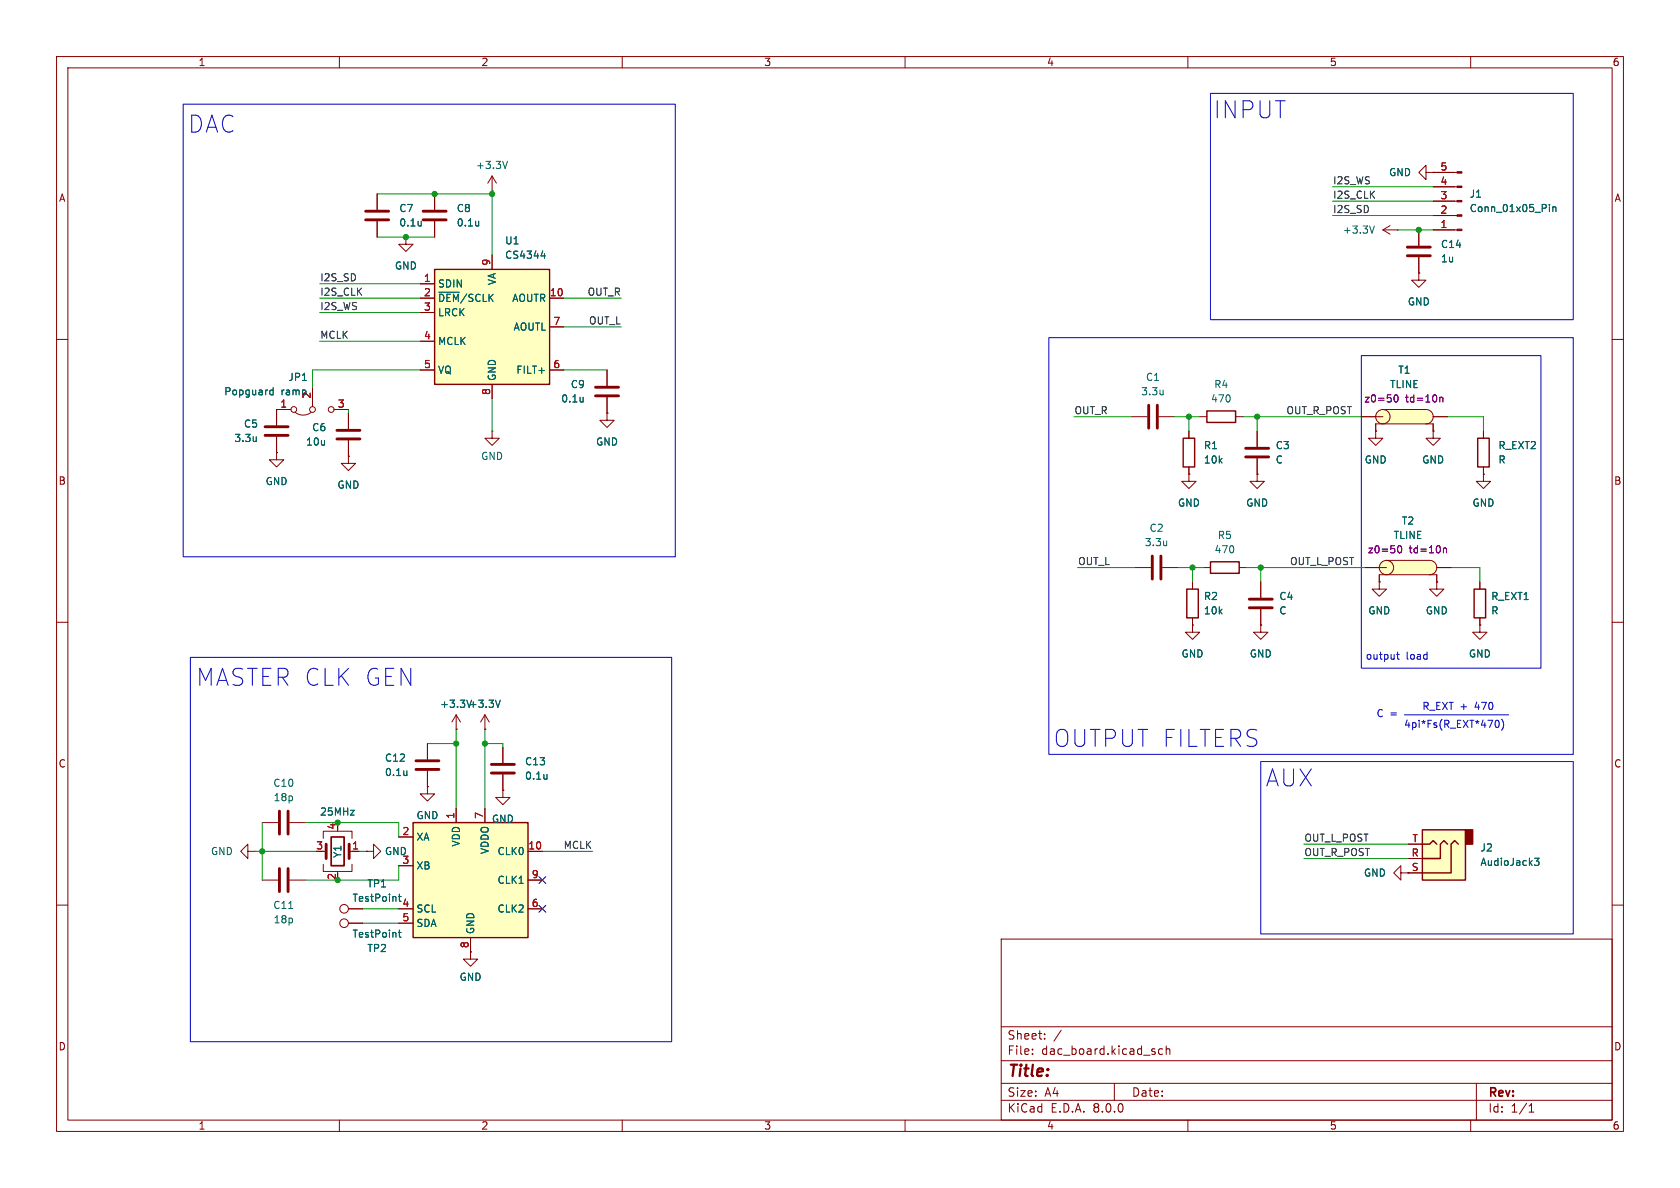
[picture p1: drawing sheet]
<svg xmlns="http://www.w3.org/2000/svg" width="297mm" height="210mm" viewBox="0 0 297 210" stroke-linecap="round" stroke-linejoin="round" font-family="sans-serif">
<g fill="none" stroke="#840000" stroke-width=".18">
<path d="M10 10h277v190h-277zM12 12h273v186h-273zM60 10v2M110 10v2M160 10v2M210 10v2M260 10v2M10 60h2M285 60h2M10 110h2M285 110h2M10 160h2"/>
<path d="M285 160h2M177 166h108v32h-108zM60 198v2M110 198v2M160 198v2M177 194.5h108M177 191.5h108M177 187.5h108M177 181.5h108M182.5 186.3v.1M182.5 185.5v.1M184.7 183.6v.1"/>
<path d="M184.7 182.8v.1M187.6 182.1l-1.3 2M197 191.5v3M205.5 185.5l-.4-.1-.3 .3v.4l.2 .2h.5M206.2 185.5l.2-.1 .3 .1 .1 .9M206.2 184.9v1.5M210 198v2M260 198v2M261 191.5v6.5M270.3 196.6h.9M270.3 195.5l.4-.4v1.5"/>
</g>
<circle cx="244.5" cy="73.7" r="1.27" fill="#ffffc2" stroke="#ffffc2" stroke-width=".18"/>
<path d="M244.5 72.4h7.6v2.5h-7.6z" fill="#ffffc2"/>
<circle cx="252.1" cy="73.7" r="1.27" fill="#ffffc2" stroke="#ffffc2" stroke-width=".18"/>
<g fill="none" stroke="#840000" stroke-width=".18">
<path d="M76.8 34.3v2.8M76.8 39.1v2.8M87 33.7h.1M87 31.1l-.8 1.3M87 31.1v2.6M87 31.1l.8 1.3M61.6 73v2.8M61.6 77.9v2.7M200 73.7h2.8M204.9 73.7h2.7M212.1 73.7h1.3M218.4 73.7h1.3"/>
<path d="M222.2 76.2v2.8M240.7 73.7h3.8M243.2 76.2v-1.3h10.2v1.3M244.5 72.4h7.6M252.2 72.4a1.27 1.27 0 0 1 1.2 1.3 1.27 1.27 0 0 1-1.2 1.2M253.4 76.2v1.3h1.2l-1.2 1.2-1.3-1.2h1.3M253.4 76.2h.1M253.4 73.7h2.5M222.2 81v2.8M262.3 83.8v1.3h1.2l-1.2 1.3-1.3-1.3h1.3M262.3 83.8h.1M222.9 110.5v1.3h1.3l-1.3 1.2-1.3-1.2h1.3"/>
<path d="M222.9 110.5h.1M75.6 139.1v1.2h1.2l-1.2 1.3-1.3-1.3h1.3M75.6 139.1h.1M85.7 128.9h.1M85.7 126.4l-.7 1.2M85.7 126.4v2.5M85.7 126.4l.8 1.2M88.9 132.1v2.8M88.9 136.9v2.8M43.8 150.5v-1.3l-1.3 1.3 1.3 1.3v-1.3h1.3M45.1 150.5h.1M46.4 145.4h2.7"/>
<path d="M51.2 145.4h2.8M64.8 150.5h1.2v-1.3l1.3 1.3-1.3 1.3v-1.3M64.8 150.5h.1"/>
<circle cx="244.5" cy="73.7" r="1.27"/>
</g>
<path d="M246.4 70.3l.2-.4 .1-.1a.68 .68 0 0 1 .5 .6 .68 .68 0 0 1-.5 .7l-.1-.2-.2-.3M254.5 70.2v.9M254.5 70.3l.2-.1 .3 .1 .1 .8" fill="none" stroke="#840084" stroke-width=".18"/>
<path d="M74.8 38.9h4.1M74.8 37.3h4.1M59.6 77.6h4M59.6 76.1h4M203.1 71.6v4.1M204.6 71.6v4.1M220.2 79.2h4.1M220.2 80.8h4.1M86.9 136.7h4M86.9 135.1h4M49.4 143.4v4M50.9 143.4v4" fill="none" stroke="#840000" stroke-width=".51"/>
<path d="M84.6 39.1v.8M84.6 39.8v.1M89.7 28.5l-.4 1.3M205.6 68.9v.9M205.6 69.7h.1M88.4 123.8l-.4 1.2M96.7 136.9v.8M96.7 137.6l-.1 .1" fill="none" stroke="#006464" stroke-width=".18"/>
<path d="M213.4 72.6h5v2.1h-5z" fill="none" stroke="#840000" stroke-width=".25"/>
<path d="M76.8 47.6h20.4v20.3h-20.4z" fill="#ffffc2"/>
<path d="M76.8 47.6h20.4v20.3h-20.4z" fill="none" stroke="#840000" stroke-width=".25"/>
<g fill="none" stroke="#840000" stroke-width=".18">
<path d="M74.3 50.2h2.5M74.3 52.7h2.5M74.3 55.2h2.5M87 45.1v2.5M97.2 52.7h2.5M97.2 57.8h2.5M74.3 60.3h2.5M74.3 65.4h2.5M87 67.9v2.6M97.2 65.4h2.5M107.3 73v1.3h-1.3l1.3 1.3 1.3-1.3h-1.3M107.3 73h.1"/>
<path d="M88.9 139.7v1.3h1.3l-1.3 1.2-1.3-1.2h1.3M88.9 139.7h.1"/>
</g>
<path d="M77.6 51.7h3.6M95.7 45.2h.7M96.3 44.8v.9" fill="none" stroke="#006464" stroke-width=".18"/>
<path d="M73 145.4h20.3v20.3h-20.3z" fill="#ffffc2"/>
<path d="M73 145.4h20.3v20.3h-20.3z" fill="none" stroke="#840000" stroke-width=".25"/>
<g fill="none" stroke="#840000" stroke-width=".18">
<path d="M107.3 65.4v2.8M107.3 70.2v2.8M48.9 80v1.3h-1.3l1.3 1.3 1.3-1.3h-1.3M48.9 80h.1M61.6 80.6v1.3h-1.3l1.3 1.3 1.3-1.3h-1.3M61.6 80.6h.1M70.5 148h2.5M70.5 153h2.5M80.6 142.9v2.5M85.7 142.9v2.5M93.3 150.5h2.6M93.3 155.6h2.6"/>
<path d="M247.6 154.3v-1.3l-1.2 1.3 1.2 1.3v-1.3h1.3M248.9 154.3h.1M70.5 160.7h2.5M70.5 163.2h2.5M83.2 165.7v2.6M93.3 160.7h2.6"/>
</g>
<path d="M105.3 70h4M105.3 68.5h4" fill="none" stroke="#840000" stroke-width=".51"/>
<path d="M103.1 70.2v.9M103.1 70.9l-.1 .1" fill="none" stroke="#006464" stroke-width=".18"/>
<path d="M251.5 146.7h7.6v8.9h-7.6z" fill="#ffffc2"/>
<path d="M259.1 146.7h1.2v2.5h-1.2z" fill="#840000" stroke="#840000" stroke-width=".25"/>
<path d="M209.2 77.5h2v5.1h-2zM261.2 77.5h2.1v5.1h-2.1zM214 99.3h5.1v2h-5.1zM209.8 104.1h2v5.1h-2zM260.6 104.1h2v5.1h-2zM251.5 146.7h7.6v8.9h-7.6zM251.5 149.2h1.2l.7-.6 .6 .6M255.9 149.2l-.6-.6-.7 .6v2.6h-3.1M257.8 149.2l-.6-.6-.7 .6v5.1h-5" fill="none" stroke="#840000" stroke-width=".25"/>
<g fill="none" stroke="#840000" stroke-width=".18">
<path d="M66.7 34.3v2.8M66.7 39.1v2.8M245.7 39.9l-1.2 .7M252.1 30.5v-1.3l-1.3 1.3 1.3 1.3v-1.3h1.3M253.4 30.5h.1M253.4 30.5h4.2M253.4 33h4.2M253.4 35.6h4.2M253.4 38.1h4.2M71.8 41.9v1.3h1.2l-1.2 1.3-1.3-1.3h1.3M71.8 41.9h.1M244.5 40.6h2.5"/>
<path d="M244.5 40.6l1.2 .8M247 40.6h.1M250.8 48.3v1.2h1.3l-1.3 1.3-1.2-1.3h1.2M250.8 48.3h.1M250.8 40.6v2.8M250.8 45.5v2.8M253.4 40.6h4.2M48.9 77.2v2.8M51.4 72.4h-2.5v2.8M52.2 72.9a2.26 2.26 0 0 0 2.8 0M55.2 68.6v3.3M59.1 72.4h2.5"/>
<path d="M87 76.2v1.3h1.3l-1.3 1.2-1.3-1.2h1.3M87 76.2h.1M210.2 76.2v1.3M243.2 76.2v1.3h1.3l-1.3 1.2-1.3-1.2h1.3M243.2 76.2h.1M262.3 76.2v1.3M210.2 83.8v1.3h1.3l-1.3 1.3-1.3-1.3h1.3M210.2 83.8h.1M210.2 82.6v1.2M222.2 83.8v1.3h1.3l-1.3 1.3-1.2-1.3h1.2M222.2 83.8h.1M262.3 82.6v1.2"/>
<path d="M200.7 100.3h2.8M205.5 100.3h2.8M210.8 110.5v1.3h1.3l-1.3 1.2-1.3-1.2h1.3M210.8 110.5h.1M210.8 102.9v1.2M210.8 109.2v1.3M212.7 100.3h1.3M219.1 100.3h1.2M222.9 102.9v2.8M222.9 107.7v2.8M243.8 102.9v1.2h1.3l-1.3 1.3-1.2-1.3h1.2M243.8 102.9h.1"/>
<path d="M254 102.9v1.2h1.3l-1.3 1.3-1.3-1.3h1.3M254 102.9h.1M261.6 110.5v1.3h1.3l-1.3 1.2-1.3-1.2h1.3M261.6 110.5h.1M261.6 102.9v1.2M261.6 109.2v1.3M75.6 131.4v2.8M75.6 136.3v2.8M80.6 128.9h.1M80.6 126.4l-.7 1.2M80.6 126.4v2.5M80.6 126.4l.8 1.2"/>
<path d="M46.4 155.6h2.7M51.2 155.6h2.8M57.1 148.2v-1.3h5.1v1.3M57.1 152.8v1.3h5.1v-1.3M57.1 150.5h.6M59.7 154.1v.2M62.2 150.5h1.3M248.9 151.8h2.6M248.9 154.3h2.6M248.9 149.2h2.6M61.6 163.2h2.5M61.6 160.7h2.5"/>
<path d="M83.2 168.3v1.2h1.3l-1.3 1.3-1.3-1.3h1.3M83.2 168.3h.1"/>
<circle cx="51.9" cy="72.4" r=".51"/>
<circle cx="55.2" cy="72.4" r=".51"/>
<circle cx="58.5" cy="72.4" r=".51"/>
<circle cx="60.8" cy="160.7" r=".76"/>
<circle cx="60.8" cy="163.2" r=".76"/>
</g>
<g fill="none" stroke="#006464" stroke-width=".18">
<path d="M74.5 39.1v.8M74.5 39.8l-.1 .1M243 39.9l-.5 1.3M273.9 36.1v.2M273.9 36.6v.8M274.5 36.6v.8M274.5 36.7l.2-.1h.3l.1 .8M45.3 77.2v.8M45.3 77.9l-.1 .1M47.7 69.6l.2 .2 .4-.1M48.3 68.5v1.3M48.3 69l-.4-.1-.2 .3"/>
<path d="M206.3 95.6v.9M206.3 96.3l-.1 .1M71.9 136.3v.8M71.9 137h.1M70.4 158.5h.5M70.6 158.1v1M271.3 151.7h.8l-.5 .5 .4 .1v.6l-.2 .1-.5-.1M51 160.6h.8M70.4 164.8h.5M70.6 164.4v1.1l.3 .2"/>
</g>
<g fill="none" stroke="#840000" stroke-width=".51">
<path d="M64.6 38.9h4.1M64.6 37.3h4.1M248.8 45.2h4.1M248.8 43.7h4.1M46.9 77h4M46.9 75.4h4M203.7 98.3v4.1M205.2 98.3v4.1M220.9 107.4h4M220.9 105.9h4M73.5 136h4.1M73.5 134.5h4.1"/>
<path d="M49.4 153.5v4.1M50.9 153.5v4.1M57.7 149.2v2.6M61.7 149.2v2.6"/>
</g>
<path d="M58.5 148h2.3v5h-2.3z" fill="none" stroke="#840000" stroke-width=".3"/>
<g fill="#840000" stroke="#840000" stroke-width=".18">
<path d="M257.6 30.4h.8v.2h-.8z"/>
<path d="M257.6 32.9h.8v.2h-.8z"/>
<path d="M257.6 35.4h.8v.3h-.8z"/>
<path d="M257.6 38h.8v.2h-.8z"/>
<path d="M257.6 40.5h.8v.3h-.8z"/>
</g>
<circle cx="245.1" cy="100.3" r="1.27" fill="#ffffc2" stroke="#ffffc2" stroke-width=".18"/>
<path d="M245.1 99.1h7.6v2.5h-7.6z" fill="#ffffc2"/>
<circle cx="252.7" cy="100.3" r="1.27" fill="#ffffc2" stroke="#ffffc2" stroke-width=".18"/>
<g fill="none" stroke="#840000" stroke-width=".18">
<path d="M66.7 34.3v2.8M66.7 39.1v2.8M76.8 34.3v2.8M76.8 39.1v2.8M253.4 30.5h.1M253.4 38.1h3.8M253.4 35.6h3.8M253.4 33h3.8M253.4 30.5h3.8M71.8 41.9h.1M74.3 50.2h2.5M74.3 52.7h2.5"/>
<path d="M74.3 55.2h2.5M87 45.1v2.5M97.2 52.7h2.5M97.2 57.8h2.5M250.8 48.3h.1M250.8 40.6v2.8M250.8 45.5v2.8M253.4 40.6h3.8M48.9 77.2v2.8M51.4 72.4h-2.5v2.8M55.2 68.6v2.5M59.1 72.4h2.5"/>
<path d="M61.6 73v2.8M61.6 77.9v2.7M74.3 60.3h2.5M74.3 65.4h2.5M87 67.9v2.6M97.2 65.4h2.5M107.3 73h.1M107.3 65.4v2.8M107.3 70.2v2.8M210.2 76.2v1.3M222.2 76.2v2.8M240.7 73.7h2.5"/>
<path d="M243.2 76.2h.1M243.2 74.9v1.3M253.4 76.2h.1M253.4 73.7h2.5M253.4 74.9v1.3M262.3 76.2v1.3M48.9 80h.1M61.6 80.6h.1M210.2 83.8h.1M210.2 82.6v1.2M222.2 83.8h.1M222.2 81v2.8"/>
<path d="M245.1 99.1h7.6M252.8 99.1a1.27 1.27 0 0 1 1.2 1.2 1.27 1.27 0 0 1-1.2 1.3M262.3 83.8h.1M262.3 82.6v1.2M210.8 110.5h.1M210.8 102.9v1.2M210.8 109.2v1.3M222.9 110.5h.1M222.9 102.9v2.8M222.9 107.7v2.8M241.3 100.3h3.8M243.8 102.9h.1"/>
<path d="M243.8 102.9v-1.3h10.2v1.3M254 102.9h.1M254 100.3h2.5M261.6 110.5h.1M261.6 102.9v1.2M261.6 109.2v1.3M75.6 139.1h.1M75.6 131.4v2.8M75.6 136.3v2.8M80.6 128.9h.1M85.7 128.9h.1M88.9 139.7h.1"/>
<path d="M88.9 132.1v2.8M88.9 136.9v2.8M62.2 150.5h1.3M64.8 150.5h.1M70.5 148h2.5M70.5 153h2.5M80.6 142.9v2.5M85.7 142.9v2.5M93.3 150.5h2.6M93.3 155.6h2.6M248.9 154.3h.1M248.9 151.8h2.6"/>
<path d="M248.9 154.3h2.6M248.9 149.2h2.6M61.6 160.7h2.5M61.6 163.2h2.5M70.5 160.7h2.5M70.5 163.2h2.5M83.2 168.3h.1M83.2 165.7v2.6M93.3 160.7h2.6"/>
<circle cx="245.1" cy="100.3" r="1.27"/>
</g>
<path d="M246.4 70.3l.2-.4 .1-.1a.68 .68 0 0 1 .5 .6 .68 .68 0 0 1-.5 .7l-.1-.2-.2-.3M254.5 70.2v.9M254.5 70.3l.2-.1 .3 .1 .1 .8M247.1 96.9l.1-.3 .2-.1a.68 .68 0 0 1 .4 .6 .68 .68 0 0 1-.4 .6l-.2-.1-.1-.3M255.2 96.9v.8M255.2 97l.2-.1h.3v.8" fill="none" stroke="#840084" stroke-width=".18"/>
<path d="M32.4 18.4h87v80h-87zM214 16.5h64.1v40h-64.1zM185.4 59.7h92.7v73.7h-92.7zM240.7 62.9h31.7v55.2h-31.7zM33.7 116.2h85v68h-85zM246.9 115.7h.5M247.1 115.3v1.1l.3 .1M222.9 134.6h55.2v30.5h-55.2zM248.3 126.4h18.4M264.4 127.5l.2-.2a.68 .68 0 0 1 .5 .7 .68 .68 0 0 1-.5 .6l-.2-.1-.1-.4zM265.5 127.1a1.46 1.46 0 0 1 0 2" fill="none" stroke="#0000c2" stroke-width=".18"/>
<g fill="none" stroke="#009600" stroke-width=".18">
<path d="M66.7 34.3h20.3M87 33.7v11.4M235.6 33h17.8M235.6 38.1h17.8M235.6 35.6h17.8M56.5 52.7h17.8M56.5 50.2h17.8M56.5 55.2h17.8M66.7 41.9h10.1M99.7 52.7h10.2M99.7 57.8h10.2M247 40.6h6.4"/>
<path d="M56.5 60.3h17.8M61.6 72.4v.6M74.3 65.4h-19.1v3.2M87 70.5v5.7M99.7 65.4h7.6M189.9 73.7h10.1M207.6 73.7h4.5M210.2 73.7v2.5M219.7 73.7h21M222.2 73.7v2.5M255.9 73.7h6.4v2.5M190.5 100.3h10.2"/>
<path d="M208.3 100.3h4.4M210.8 100.3v2.6M220.3 100.3h21M222.9 100.3v2.6M256.5 100.3h5.1v2.6M75.6 131.4h5M80.6 128.9v14M85.7 128.9v14M85.7 131.4h3.2v.7M45.1 150.5h10.8M46.4 145.4v10.2M54 145.4h16.5v2.6"/>
<path d="M63.5 150.5h1.3M70.5 153v2.6h-16.5M95.9 150.5h8.9M230.5 151.8h18.4M230.5 149.2h18.4M64.1 160.7h6.4M64.1 163.2h6.4"/>
</g>
<path d="M95.3 155l1.2 1.2M96.5 155l-1.2 1.2M95.3 160l1.2 1.3M96.5 160l-1.2 1.3" fill="none" stroke="#000084" stroke-width=".18"/>
<g fill="none" stroke="#006464" stroke-width=".18">
<path d="M74.5 39.1v.8M74.5 39.8l-.1 .1M84.6 39.1v.8M84.6 39.8v.1M273.9 36.1v.2M273.9 36.6v.8M274.5 36.6v.8M274.5 36.7l.2-.1h.3l.1 .8M77.6 51.7h3.6M95.7 45.2h.7M96.3 44.8v.9M45.3 77.2v.8"/>
<path d="M45.3 77.9l-.1 .1M47.7 69.6l.2 .2 .4-.1M48.3 68.5v1.3M48.3 69l-.4-.1-.2 .3M103.1 70.2v.9M103.1 70.9l-.1 .1M71.9 136.3v.8M71.9 137h.1M88.4 123.8l-.4 1.2M96.7 136.9v.8M96.7 137.6l-.1 .1M70.4 158.5h.5"/>
<path d="M70.6 158.1v1M271.3 151.7h.8l-.5 .5 .4 .1v.6l-.2 .1-.5-.1M70.4 164.8h.5M70.6 164.4v1.1l.3 .2"/>
</g>
<g fill="#009600" stroke="#009600" stroke-width=".18">
<circle cx="210.8" cy="100.3" r=".46"/>
<circle cx="222.2" cy="73.7" r=".46"/>
<circle cx="59.7" cy="155.6" r=".46"/>
<circle cx="59.7" cy="145.4" r=".46"/>
<circle cx="46.4" cy="150.5" r=".46"/>
<circle cx="85.7" cy="131.4" r=".46"/>
<circle cx="222.9" cy="100.3" r=".46"/>
<circle cx="250.8" cy="40.6" r=".46"/>
<circle cx="210.2" cy="73.7" r=".46"/>
<circle cx="80.6" cy="131.4" r=".46"/>
<circle cx="71.8" cy="41.9" r=".46"/>
<circle cx="76.8" cy="34.3" r=".46"/>
<circle cx="87" cy="34.3" r=".46"/>
</g>
<g font-size="4.2" fill="#0000c2">
<text x="33.3" y="23.7">DAC</text>
<text x="214.6" y="21.2">INPUT</text>
<text x="34.7" y="121.5">MASTER CLK GEN</text>
<text x="186.3" y="132.3">OUTPUT FILTERS</text>
<text x="223.8" y="139.3">AUX</text>
</g>
<text font-size="2.8" fill="#840000" x="178" y="190.9">Title:</text>
<g font-size="2.1" fill="#840000">
<text x="178" y="184">Sheet:</text>
<text x="178" y="186.7">File:</text>
<text x="184.1" y="186.7">dac_board.kicad_sch</text>
<text x="178" y="196.9">KiCad</text>
<text x="178" y="194.1">Size:</text>
<text x="184.7" y="194.1">A4</text>
<text x="185.7" y="196.9">E.D.A.</text>
<text x="193.3" y="196.9">8.0.0</text>
<text x="200" y="194.1">Date:</text>
<text x="263" y="194.3">Rev:</text>
<text x="263" y="196.9">Id:</text>
<text x="267.1" y="196.9">1/1</text>
</g>
<g font-size="1.8" fill="#840000">
<text x="35" y="11.9">1</text>
<text x="85" y="11.9">2</text>
<text x="135" y="11.9">3</text>
<text x="185" y="11.9">4</text>
<text x="235" y="11.9">5</text>
<text x="285" y="11.9">6</text>
<text x="10.3" y="35.9">A</text>
<text x="285.3" y="35.9">A</text>
<text x="10.3" y="85.9">B</text>
<text x="285.3" y="85.9">B</text>
<text x="10.3" y="135.9">C</text>
<text x="285.3" y="135.9">C</text>
<text x="10.3" y="185.9">D</text>
<text x="285.3" y="185.9">D</text>
<text x="35" y="199.9">1</text>
<text x="85" y="199.9">2</text>
<text x="135" y="199.9">3</text>
<text x="185" y="199.9">4</text>
<text x="235" y="199.9">5</text>
<text x="285" y="199.9">6</text>
</g>
<g font-size="1.8" fill="#006464">
<text x="84.1" y="30.1">+3.3V</text>
<text x="245.5" y="31.3">GND</text>
<text x="259.7" y="35.2">J1</text>
<text x="70.5" y="37.7">C7</text>
<text x="70.5" y="40.2">0.1u</text>
<text x="80.7" y="37.7">C8</text>
<text x="80.7" y="40.2">0.1u</text>
<text x="237.3" y="41.5">+3.3V</text>
<text x="259.7" y="37.7">Conn_01x05_Pin</text>
<text x="69.7" y="47.9">GND</text>
<text x="89.2" y="43.4">U1</text>
<text x="89.2" y="45.9">CS4344</text>
<text x="254.6" y="44">C14</text>
<text x="254.6" y="46.6">1u</text>
<text x="77.3" y="51">SDIN</text>
<text x="77.3" y="53.6">~{DEM}/SCLK</text>
<text x="87.9" y="50.5" transform="rotate(-90 87.9 50.5)">VA</text>
<text x="90.5" y="53.6">AOUTR</text>
<text x="77.3" y="56.1">LRCK</text>
<text x="90.7" y="58.6">AOUTL</text>
<text x="248.8" y="54.2">GND</text>
<text x="77.3" y="61.2">MCLK</text>
<text x="39.5" y="70.1">Popguard</text>
<text x="49.7" y="70.1">ramp</text>
<text x="50.9" y="67.5">JP1</text>
<text x="77.3" y="66.3">VQ</text>
<text x="87.9" y="67.4" transform="rotate(-90 87.9 67.4)">GND</text>
<text x="91.2" y="66.3">FILT+</text>
<text x="99.1" y="71.3">0.1u</text>
<text x="100.8" y="68.8">C9</text>
<text x="201.6" y="70.1">3.3u</text>
<text x="202.5" y="67.5">C1</text>
<text x="214" y="71.3">470</text>
<text x="214.6" y="68.8">R4</text>
<text x="245.6" y="68.8">TLINE</text>
<text x="247.1" y="66.3">T1</text>
<text x="43" y="75.8">C5</text>
<text x="55.1" y="76.4">C6</text>
<text x="41.3" y="78.3">3.3u</text>
<text x="54" y="79">10u</text>
<text x="85" y="81.5">GND</text>
<text x="105.3" y="79">GND</text>
<text x="212.7" y="79.6">R1</text>
<text x="212.7" y="82.1">10k</text>
<text x="225.4" y="79.6">C3</text>
<text x="225.4" y="82.1">C</text>
<text x="241.2" y="82.1">GND</text>
<text x="251.3" y="82.1">GND</text>
<text x="264.8" y="79.6">R_EXT2</text>
<text x="264.8" y="82.1">R</text>
<text x="46.9" y="86">GND</text>
<text x="59.6" y="86.6">GND</text>
<text x="208.1" y="89.8">GND</text>
<text x="220.2" y="89.8">GND</text>
<text x="260.2" y="89.8">GND</text>
<text x="203.1" y="94.2">C2</text>
<text x="215.2" y="95.5">R5</text>
<text x="246.3" y="95.5">TLINE</text>
<text x="247.7" y="92.9">T2</text>
<text x="202.3" y="96.7">3.3u</text>
<text x="214.6" y="98">470</text>
<text x="212.7" y="106.3">R2</text>
<text x="226.1" y="106.3">C4</text>
<text x="263.5" y="106.3">R_EXT1</text>
<text x="212.7" y="108.8">10k</text>
<text x="226.1" y="108.8">C</text>
<text x="241.8" y="108.8">GND</text>
<text x="252" y="108.8">GND</text>
<text x="263.5" y="108.8">R</text>
<text x="208.8" y="116.4">GND</text>
<text x="220.8" y="116.4">GND</text>
<text x="259.6" y="116.4">GND</text>
<text x="77.7" y="125.3">+3.3V +3.3V</text>
<text x="68" y="134.8">C12</text>
<text x="68" y="137.4">0.1u</text>
<text x="92.7" y="135.5">C13</text>
<text x="48.2" y="139.3">C10</text>
<text x="48.3" y="141.8">18p</text>
<text x="92.7" y="138">0.1u</text>
<text x="56.5" y="144.4">25MHz</text>
<text x="73.5" y="145">GND</text>
<text x="73.5" y="148.8">XA</text>
<text x="81.5" y="149.8" transform="rotate(-90 81.5 149.8)">VDD</text>
<text x="86.9" y="145.6">GND</text>
<text x="37.2" y="151.4">GND</text>
<text x="60.6" y="151.7" transform="rotate(-90 60.6 151.7)">Y1</text>
<text x="68" y="151.4">GND</text>
<text x="73.5" y="153.9">XB</text>
<text x="86.6" y="151.1" transform="rotate(-90 86.6 151.1)">VDDO</text>
<text x="87.9" y="151.4">CLK0</text>
<text x="241" y="155.2">GND</text>
<text x="261.6" y="150.7">J2</text>
<text x="261.6" y="153.3">AudioJack3</text>
<text x="48.2" y="160.9">C11</text>
<text x="62.2" y="159.6">TestPoint</text>
<text x="64.8" y="157.1">TP1</text>
<text x="71" y="160.4">4</text>
<text x="73.5" y="161.5">SCL</text>
<text x="87.9" y="161.5">CLK2</text>
<text x="87.9" y="156.4">CLK1</text>
<text x="48.3" y="163.4">18p</text>
<text x="62.2" y="166">TestPoint</text>
<text x="73.5" y="164.1">SDA</text>
<text x="84" y="165.2" transform="rotate(-90 84 165.2)">GND</text>
<text x="64.8" y="168.5">TP2</text>
<text x="81.1" y="173.6">GND</text>
</g>
<g font-size="1.8" fill="#0f0f0f">
<text x="235.6" y="35.2">I2S_CLK</text>
<text x="235.6" y="32.7">I2S_WS</text>
<text x="235.6" y="37.8">I2S_SD</text>
<text x="56.5" y="49.8">I2S_SD</text>
<text x="56.5" y="52.4">I2S_CLK</text>
<text x="103.8" y="52.4">OUT_R</text>
<text x="56.5" y="60">MCLK</text>
<text x="56.5" y="54.9">I2S_WS</text>
<text x="104" y="57.4">OUT_L</text>
<text x="189.9" y="73.3">OUT_R</text>
<text x="227.3" y="73.3">OUT_R_POST</text>
<text x="190.5" y="100">OUT_L</text>
<text x="228" y="100">OUT_L_POST</text>
<text x="230.5" y="148.9">OUT_L_POST</text>
<text x="99.6" y="150.1">MCLK</text>
<text x="230.5" y="151.4">OUT_R_POST</text>
</g>
<g font-size="1.8" fill="#a90000">
<text x="254.6" y="35.3">3</text>
<text x="254.6" y="32.8">4</text>
<text x="254.6" y="30.2">5</text>
<text x="254.6" y="40.4">1</text>
<text x="254.6" y="37.8">2</text>
<text x="86.7" y="47.1" transform="rotate(-90 86.7 47.1)">9</text>
<text x="74.9" y="49.9">1</text>
<text x="74.9" y="52.5">2</text>
<text x="97.1" y="52.5">10</text>
<text x="74.9" y="55">3</text>
<text x="97.7" y="57.5">7</text>
<text x="74.9" y="60.1">4</text>
<text x="74.9" y="65.2">5</text>
<text x="97.7" y="65.2">6</text>
<text x="55" y="70.6" transform="rotate(-90 55 70.6)">2</text>
<text x="86.7" y="69.9" transform="rotate(-90 86.7 69.9)">8</text>
<text x="49.5" y="72.1">1</text>
<text x="59.6" y="72.1">3</text>
<text x="59.4" y="146.8" transform="rotate(-90 59.4 146.8)">4</text>
<text x="71" y="147.7">2</text>
<text x="80.4" y="144.9" transform="rotate(-90 80.4 144.9)">1</text>
<text x="85.5" y="144.9" transform="rotate(-90 85.5 144.9)">7</text>
<text x="249.6" y="149">T</text>
<text x="55.8" y="150.2">3</text>
<text x="59.4" y="155.6" transform="rotate(-90 59.4 155.6)">2</text>
<text x="62.2" y="150.2">1</text>
<text x="71" y="152.8">3</text>
<text x="93.3" y="150.2">10</text>
<text x="93.9" y="155.3">9</text>
<text x="249.5" y="151.5">R</text>
<text x="249.5" y="154.1">S</text>
<text x="93.9" y="160.4">6</text>
<text x="71" y="162.9">5</text>
<text x="82.9" y="167.7" transform="rotate(-90 82.9 167.7)">8</text>
</g>
<g font-size="1.8" fill="#840084">
<text x="241.1" y="71.3">z0=50</text>
<text x="248.5" y="71.3">td=10n</text>
<text x="241.7" y="98">z0=50</text>
<text x="249.1" y="98">td=10n</text>
</g>
<g font-size="1.8" fill="#0000c2">
<text x="241.3" y="116.8">output</text>
<text x="248.6" y="116.8">load</text>
<text x="251.4" y="125.7">R_EXT +</text>
<text x="260.8" y="125.7">470</text>
<text x="243.3" y="127">C =</text>
<text x="248.1" y="128.9">4pi*Fs(R_EXT*470)</text>
</g>
</svg>
